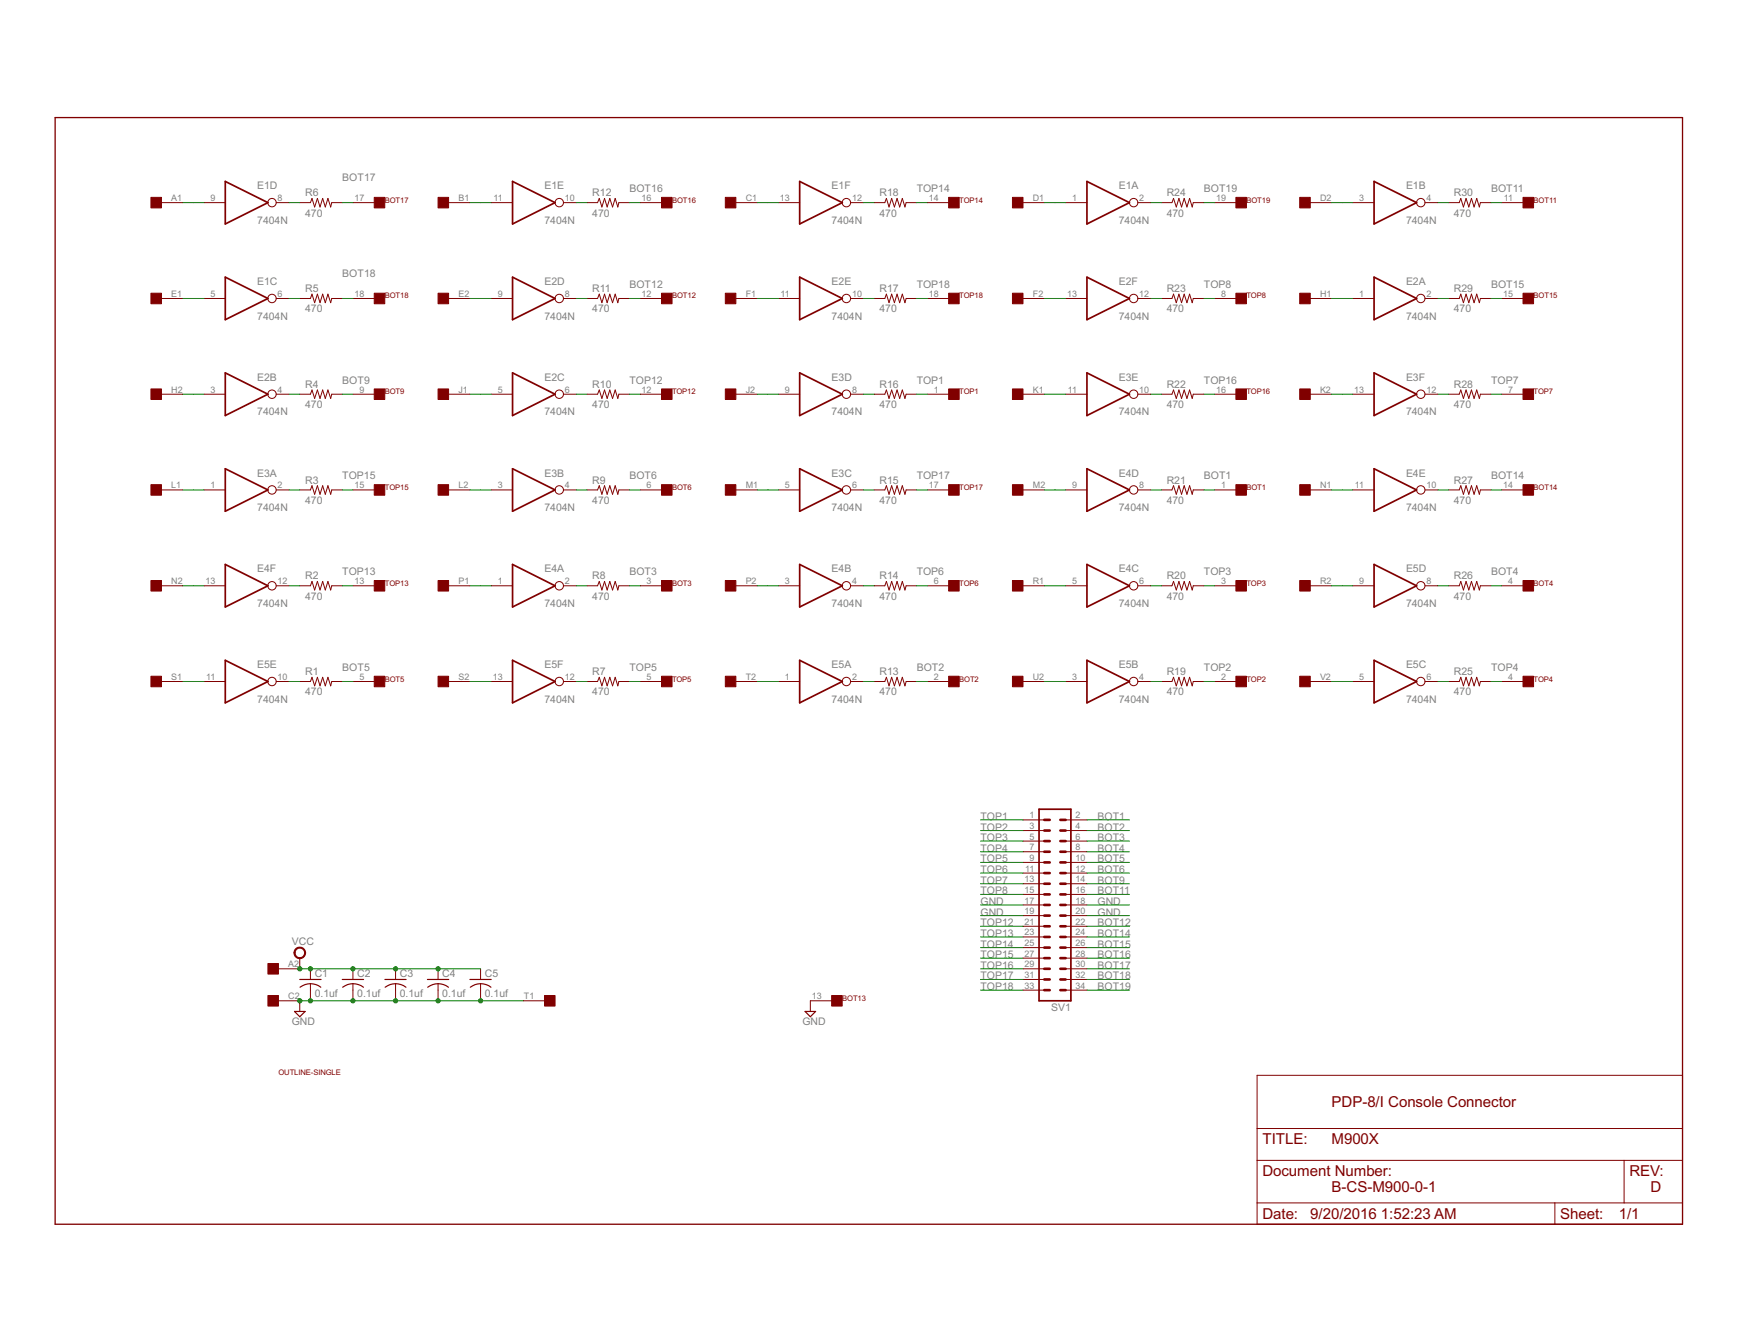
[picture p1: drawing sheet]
<svg xmlns="http://www.w3.org/2000/svg" width="279mm" height="216mm" viewBox="0 0 279 216" stroke-linecap="round" stroke-linejoin="round" font-family="sans-serif">
<path d="M8.9 18.9h261.7v177.9h-261.7z" fill="none" stroke="#800000" stroke-width=".21"/>
<g fill="none" stroke="#800000" stroke-width=".16">
<path d="M26 32.6h3.4M32.8 32.6h3.4M44.4 32.6h2.1M48.2 32.6h1.7l.3-.7 .4 1.4 .5-1.4 .4 1.4 .4-1.4 .4 1.4 .4-1.4 .5 1.4 .2-.7h1.7M56.8 32.6h3.4M72.2 32.6h3.4M79 32.6h3.4M90.6 32.6h2.1M94.4 32.6h1.7l.3-.7 .4 1.4 .4-1.4 .5 1.4 .4-1.4 .4 1.4 .5-1.4 .4 1.4 .1-.7h1.8M103 32.6h3.4M118.4 32.6h3.4M125.2 32.6h3.4"/>
<path d="M136.8 32.6h2.1M140.6 32.6h1.7l.3-.7 .4 1.4 .4-1.4 .5 1.4 .4-1.4 .4 1.4 .4-1.4 .5 1.4 .2-.7h1.6M149.2 32.6h3.4M164.6 32.6h3.4M171.4 32.6h3.4M183 32.6h2.1M186.8 32.6h1.7l.3-.7 .4 1.4 .4-1.4 .5 1.4 .4-1.4 .4 1.4 .4-1.4 .5 1.4 .1-.7h1.8M195.4 32.6h3.4M210.8 32.6h3.4M217.6 32.6h3.4M229.2 32.6h2.1M233 32.6h1.7l.3-.7 .4 1.4 .4-1.4 .5 1.4 .4-1.4 .4 1.4 .4-1.4 .5 1.4 .1-.7h1.7"/>
<path d="M241.6 32.6h3.4M26 48h3.4M32.8 48h3.4M44.4 48h2.1M48.2 48h1.7l.3-.7 .4 1.4 .5-1.4 .4 1.4 .4-1.4 .4 1.4 .4-1.4 .5 1.4 .2-.7h1.7M56.8 48h3.4M72.2 48h3.4M79 48h3.4M90.6 48h2.1M94.4 48h1.7l.3-.7 .4 1.4 .4-1.4 .5 1.4 .4-1.4 .4 1.4 .5-1.4 .4 1.4 .1-.7h1.8M103 48h3.4M118.4 48h3.4"/>
<path d="M125.2 48h3.4M136.8 48h2.1M140.6 48h1.7l.3-.7 .4 1.4 .4-1.4 .5 1.4 .4-1.4 .4 1.4 .4-1.4 .5 1.4 .2-.7h1.6M149.2 48h3.4M164.6 48h3.4M171.4 48h3.4M183 48h2.1M186.8 48h1.7l.3-.7 .4 1.4 .4-1.4 .5 1.4 .4-1.4 .4 1.4 .4-1.4 .5 1.4 .1-.7h1.8M195.4 48h3.4M210.8 48h3.4M217.6 48h3.4M229.2 48h2.1"/>
<path d="M233 48h1.7l.3-.7 .4 1.4 .4-1.4 .5 1.4 .4-1.4 .4 1.4 .4-1.4 .5 1.4 .1-.7h1.7M241.6 48h3.4M26 78.8h3.4M26 63.4h3.4M32.8 78.8h3.4M32.8 63.4h3.4M44.4 78.8h2.1M44.4 63.4h2.1M48.2 78.8h1.7l.3-.7 .4 1.4 .5-1.4 .4 1.4 .4-1.4 .4 1.4 .4-1.4 .5 1.4 .2-.7h1.7M48.2 63.4h1.7l.3-.7 .4 1.4 .5-1.4 .4 1.4 .4-1.4 .4 1.4 .4-1.4 .5 1.4 .2-.7h1.7M56.8 78.8h3.4M56.8 63.4h3.4"/>
<path d="M72.2 78.8h3.4M72.2 63.4h3.4M79 78.8h3.4M79 63.4h3.4M90.6 78.8h2.1M90.6 63.4h2.1M94.4 78.8h1.7l.3-.7 .4 1.4 .4-1.4 .5 1.4 .4-1.4 .4 1.4 .5-1.4 .4 1.4 .1-.7h1.8M94.4 63.4h1.7l.3-.7 .4 1.4 .4-1.4 .5 1.4 .4-1.4 .4 1.4 .5-1.4 .4 1.4 .1-.7h1.8M103 78.8h3.4M103 63.4h3.4M118.4 78.8h3.4M118.4 63.4h3.4"/>
<path d="M125.2 78.8h3.4M125.2 63.4h3.4M136.8 78.8h2.1M136.8 63.4h2.1M140.6 78.8h1.7l.3-.7 .4 1.4 .4-1.4 .5 1.4 .4-1.4 .4 1.4 .4-1.4 .5 1.4 .2-.7h1.6M140.6 63.4h1.7l.3-.7 .4 1.4 .4-1.4 .5 1.4 .4-1.4 .4 1.4 .4-1.4 .5 1.4 .2-.7h1.6M149.2 78.8h3.4M149.2 63.4h3.4M164.6 78.8h3.4M164.6 63.4h3.4M171.4 78.8h3.4M171.4 63.4h3.4"/>
<path d="M183 78.8h2.1M183 63.4h2.1M186.8 78.8h1.7l.3-.7 .4 1.4 .4-1.4 .5 1.4 .4-1.4 .4 1.4 .4-1.4 .5 1.4 .1-.7h1.8M186.8 63.4h1.7l.3-.7 .4 1.4 .4-1.4 .5 1.4 .4-1.4 .4 1.4 .4-1.4 .5 1.4 .1-.7h1.8M195.4 78.8h3.4M195.4 63.4h3.4M210.8 78.8h3.4M210.8 63.4h3.4M217.6 78.8h3.4M217.6 63.4h3.4M229.2 78.8h2.1M229.2 63.4h2.1"/>
<path d="M233 78.8h1.7l.3-.7 .4 1.4 .4-1.4 .5 1.4 .4-1.4 .4 1.4 .4-1.4 .5 1.4 .1-.7h1.7M233 63.4h1.7l.3-.7 .4 1.4 .4-1.4 .5 1.4 .4-1.4 .4 1.4 .4-1.4 .5 1.4 .1-.7h1.7M241.6 78.8h3.4M241.6 63.4h3.4M26 94.2h3.4M32.8 94.2h3.4M44.4 94.2h2.1M48.2 94.2h1.7l.3-.7 .4 1.3 .5-1.3 .4 1.3 .4-1.3 .4 1.3 .4-1.3 .5 1.3 .2-.6h1.7M56.8 94.2h3.4M72.2 94.2h3.4M79 94.2h3.4M90.6 94.2h2.1"/>
<path d="M94.4 94.2h1.7l.3-.7 .4 1.3 .4-1.3 .5 1.3 .4-1.3 .4 1.3 .5-1.3 .4 1.3 .1-.6h1.8M103 94.2h3.4M118.4 94.2h3.4M125.2 94.2h3.4M136.8 94.2h2.1M140.6 94.2h1.7l.3-.7 .4 1.3 .4-1.3 .5 1.3 .4-1.3 .4 1.3 .4-1.3 .5 1.3 .2-.6h1.6M149.2 94.2h3.4M164.6 94.2h3.4M171.4 94.2h3.4M183 94.2h2.1M186.8 94.2h1.7l.3-.7 .4 1.3 .4-1.3 .5 1.3 .4-1.3 .4 1.3 .4-1.3 .5 1.3 .1-.6h1.8M195.4 94.2h3.4"/>
<path d="M210.8 94.2h3.4M217.6 94.2h3.4M229.2 94.2h2.1M233 94.2h1.7l.3-.7 .4 1.3 .4-1.3 .5 1.3 .4-1.3 .4 1.3 .4-1.3 .5 1.3 .1-.6h1.7M241.6 94.2h3.4M26 109.6h3.4M32.8 109.6h3.4M44.4 109.6h2.1M48.2 109.6h1.7l.3-.7 .4 1.4 .5-1.4 .4 1.4 .4-1.4 .4 1.4 .4-1.4 .5 1.4 .2-.7h1.7M56.8 109.6h3.4M72.2 109.6h3.4M79 109.6h3.4"/>
<path d="M90.6 109.6h2.1M94.4 109.6h1.7l.3-.7 .4 1.4 .4-1.4 .5 1.4 .4-1.4 .4 1.4 .5-1.4 .4 1.4 .1-.7h1.8M103 109.6h3.4M118.4 109.6h3.4M125.2 109.6h3.4M136.8 109.6h2.1M140.6 109.6h1.7l.3-.7 .4 1.4 .4-1.4 .5 1.4 .4-1.4 .4 1.4 .4-1.4 .5 1.4 .2-.7h1.6M149.2 109.6h3.4M164.6 109.6h3.4M171.4 109.6h3.4M183 109.6h2.1M186.8 109.6h1.7l.3-.7 .4 1.4 .4-1.4 .5 1.4 .4-1.4 .4 1.4 .4-1.4 .5 1.4 .1-.7h1.8"/>
<path d="M195.4 109.6h3.4M210.8 109.6h3.4M217.6 109.6h3.4M229.2 109.6h2.1M233 109.6h1.7l.3-.7 .4 1.4 .4-1.4 .5 1.4 .4-1.4 .4 1.4 .4-1.4 .5 1.4 .1-.7h1.7M241.6 109.6h3.4M164.6 131.8h3.4M164.6 133.5h3.4M164.6 135.2h3.4M164.6 136.9h3.4M164.6 138.6h3.4M171.4 131.8h3.4"/>
<path d="M171.4 133.5h3.4M171.4 135.2h3.4M171.4 136.9h3.4M171.4 138.6h3.4M48.2 154v1.7h-3.4M49.9 155.7v1.8M49.9 158.1v2.8M56.8 155.7v1.8M56.8 158.1v2.8M63.6 155.7v1.8M63.6 158.1v2.8M70.5 155.7v1.8"/>
<path d="M70.5 158.1v2.8M77.3 155.7v1.8M77.3 158.1v2.8M164.6 155.7h3.4M164.6 140.4h3.4M164.6 142.1h3.4M164.6 143.8h3.4M164.6 145.5h3.4M164.6 147.2h3.4M164.6 148.9h3.4M164.6 150.6h3.4M164.6 152.3h3.4"/>
<path d="M164.6 154h3.4M164.6 157.5h3.4M164.6 159.2h3.4M171.4 155.7h3.4M171.4 140.4h3.4M171.4 142.1h3.4M171.4 143.8h3.4M171.4 145.5h3.4M171.4 147.2h3.4M171.4 148.9h3.4M171.4 150.6h3.4M171.4 152.3h3.4"/>
<path d="M171.4 154h3.4M171.4 157.5h3.4M171.4 159.2h3.4M44.8 160.9h3.4v1.7M84.2 160.9h3.4M133.8 160.9h-3.5v1.7M202.2 172.9h68.4v23.9h-68.4zM202.2 186.5h68.4M202.2 193.4h68.4M202.2 181.4h68.4M250.1 193.4v3.4M261.2 186.5v6.9"/>
<circle cx="43.8" cy="32.6" r=".68"/>
<circle cx="90" cy="32.6" r=".68"/>
<circle cx="136.1" cy="32.6" r=".68"/>
<circle cx="182.4" cy="32.6" r=".68"/>
<circle cx="228.5" cy="32.6" r=".68"/>
<circle cx="43.8" cy="48" r=".68"/>
<circle cx="90" cy="48" r=".68"/>
<circle cx="136.1" cy="48" r=".68"/>
<circle cx="182.4" cy="48" r=".68"/>
<circle cx="228.5" cy="48" r=".68"/>
<circle cx="43.8" cy="78.8" r=".68"/>
<circle cx="43.8" cy="63.4" r=".68"/>
<circle cx="90" cy="78.8" r=".68"/>
<circle cx="90" cy="63.4" r=".68"/>
<circle cx="136.1" cy="78.8" r=".68"/>
<circle cx="136.1" cy="63.4" r=".68"/>
<circle cx="182.4" cy="63.4" r=".68"/>
<circle cx="182.4" cy="78.8" r=".68"/>
<circle cx="228.5" cy="63.4" r=".68"/>
<circle cx="228.5" cy="78.8" r=".68"/>
<circle cx="43.8" cy="94.2" r=".68"/>
<circle cx="90" cy="94.2" r=".68"/>
<circle cx="136.1" cy="94.2" r=".68"/>
<circle cx="182.4" cy="94.2" r=".68"/>
<circle cx="228.5" cy="94.2" r=".68"/>
<circle cx="43.8" cy="109.6" r=".68"/>
<circle cx="90" cy="109.6" r=".68"/>
<circle cx="136.1" cy="109.6" r=".68"/>
<circle cx="182.4" cy="109.6" r=".68"/>
<circle cx="228.5" cy="109.6" r=".68"/>
</g>
<g fill="#800000" stroke="#800000" stroke-width=".16">
<path d="M70.5 77.9h1.7v1.7h-1.7z"/>
<path d="M162.9 77.9h1.6v1.7h-1.6z"/>
<path d="M24.3 93.3h1.7v1.7h-1.7z"/>
<path d="M116.7 93.3h1.7v1.7h-1.7z"/>
<path d="M209.1 93.3h1.7v1.7h-1.7z"/>
<path d="M70.5 108.7h1.7v1.7h-1.7z"/>
<path d="M116.7 108.7h1.7v1.7h-1.7z"/>
<path d="M209.1 62.5h1.7v1.7h-1.7z"/>
<path d="M116.7 62.5h1.7v1.7h-1.7z"/>
<path d="M24.3 62.5h1.7v1.7h-1.7z"/>
<path d="M162.9 47.1h1.6v1.7h-1.6z"/>
<path d="M70.5 47.1h1.7v1.7h-1.7z"/>
<path d="M209.1 31.7h1.7v1.7h-1.7z"/>
<path d="M43.1 160h1.7v1.7h-1.7z"/>
<path d="M162.9 108.7h1.6v1.7h-1.6z"/>
<path d="M209.1 108.7h1.7v1.7h-1.7z"/>
<path d="M43.1 154.9h1.7v1.7h-1.7z"/>
<path d="M162.9 62.5h1.6v1.7h-1.6z"/>
<path d="M24.3 77.9h1.7v1.7h-1.7z"/>
<path d="M116.7 77.9h1.7v1.7h-1.7z"/>
<path d="M209.1 77.9h1.7v1.7h-1.7z"/>
<path d="M70.5 93.3h1.7v1.7h-1.7z"/>
<path d="M162.9 93.3h1.6v1.7h-1.6z"/>
<path d="M24.3 108.7h1.7v1.7h-1.7z"/>
<path d="M87.6 160h1.7v1.7h-1.7z"/>
<path d="M70.5 62.5h1.7v1.7h-1.7z"/>
<path d="M209.1 47.1h1.7v1.7h-1.7z"/>
<path d="M116.7 47.1h1.7v1.7h-1.7z"/>
<path d="M24.3 47.1h1.7v1.7h-1.7z"/>
<path d="M162.9 31.7h1.6v1.7h-1.6z"/>
<path d="M116.7 31.7h1.7v1.7h-1.7z"/>
<path d="M70.5 31.7h1.7v1.7h-1.7z"/>
<path d="M24.3 31.7h1.7v1.7h-1.7z"/>
<path d="M198.8 77.9h1.7v1.7h-1.7z"/>
<path d="M152.6 108.7h1.7v1.7h-1.7z"/>
<path d="M106.4 93.3h1.7v1.7h-1.7z"/>
<path d="M245 93.3h1.7v1.7h-1.7z"/>
<path d="M60.2 108.7h1.7v1.7h-1.7z"/>
<path d="M106.4 77.9h1.7v1.7h-1.7z"/>
<path d="M60.2 62.5h1.7v1.7h-1.7z"/>
<path d="M245 31.7h1.7v1.7h-1.7z"/>
<path d="M106.4 47.1h1.7v1.7h-1.7z"/>
<path d="M133.8 160h1.7v1.7h-1.7z"/>
<path d="M245 77.9h1.7v1.7h-1.7z"/>
<path d="M245 47.1h1.7v1.7h-1.7z"/>
<path d="M106.4 31.7h1.7v1.7h-1.7z"/>
<path d="M60.2 31.7h1.7v1.7h-1.7z"/>
<path d="M60.2 47.1h1.7v1.7h-1.7z"/>
<path d="M198.8 31.7h1.7v1.7h-1.7z"/>
<path d="M152.6 62.5h1.7v1.7h-1.7z"/>
<path d="M198.8 108.7h1.7v1.7h-1.7z"/>
<path d="M198.8 93.3h1.7v1.7h-1.7z"/>
<path d="M245 108.7h1.7v1.7h-1.7z"/>
<path d="M106.4 108.7h1.7v1.7h-1.7z"/>
<path d="M152.6 93.3h1.7v1.7h-1.7z"/>
<path d="M245 62.5h1.7v1.7h-1.7z"/>
<path d="M198.8 47.1h1.7v1.7h-1.7z"/>
<path d="M106.4 62.5h1.7v1.7h-1.7z"/>
<path d="M60.2 93.3h1.7v1.7h-1.7z"/>
<path d="M152.6 31.7h1.7v1.7h-1.7z"/>
<path d="M60.2 77.9h1.7v1.7h-1.7z"/>
<path d="M198.8 62.5h1.7v1.7h-1.7z"/>
<path d="M152.6 77.9h1.7v1.7h-1.7z"/>
<path d="M152.6 47.1h1.7v1.7h-1.7z"/>
</g>
<path d="M47.5 152.6a.94 .94 0 0 1 1.5 0 .94 .94 0 0 1-.5 1.5 .94 .94 0 0 1-1.2-.9h.2a.77 .77 0 0 1 1-.7 .77 .77 0 0 1 .2 1.2 .77 .77 0 0 1-1.2-.3v-.2h-.2z" fill-rule="evenodd" fill="#800000" stroke="#800000" stroke-width=".16"/>
<path d="M48.2 157.5h3.4M48.3 158.7a2.73 2.73 0 0 1 3.3 0M55.1 157.5h3.4M55.1 158.7a2.73 2.73 0 0 1 3.4 0M61.9 157.5h3.4M62 158.7a2.73 2.73 0 0 1 3.3 0M68.7 157.5h3.5M68.8 158.7a2.73 2.73 0 0 1 3.3 0M75.6 157.5h3.4M75.6 158.7a2.7 2.7 0 0 1 3.4 0M47.4 162.6h1.7l-.9 .8zM129.5 162.6h1.7l-.9 .8z" fill="none" stroke="#800000" stroke-width=".19"/>
<g fill="none" stroke="#800000" stroke-width=".28">
<path d="M36.2 29.2l6.9 3.4-6.9 3.4zM82.4 29.2l6.9 3.4-6.9 3.4zM128.6 29.2l6.9 3.4-6.9 3.4zM174.8 29.2l6.9 3.4-6.9 3.4zM221 29.2l6.9 3.4-6.9 3.4zM36.2 44.6l6.9 3.4-6.9 3.4zM36.2 59.9l6.9 3.5-6.9 3.4zM82.4 44.6l6.9 3.4-6.9 3.4zM82.4 59.9l6.9 3.5-6.9 3.4zM128.6 44.6l6.9 3.4-6.9 3.4zM128.6 59.9l6.9 3.5-6.9 3.4zM174.8 44.6l6.9 3.4-6.9 3.4z"/>
<path d="M174.8 59.9l6.9 3.5-6.9 3.4zM221 44.6l6.9 3.4-6.9 3.4zM221 59.9l6.9 3.5-6.9 3.4zM36.2 75.4l6.9 3.4-6.9 3.4zM82.4 75.4l6.9 3.4-6.9 3.4zM128.6 75.4l6.9 3.4-6.9 3.4zM174.8 75.4l6.9 3.4-6.9 3.4zM221 75.4l6.9 3.4-6.9 3.4zM36.2 90.7l6.9 3.5-6.9 3.4zM82.4 90.7l6.9 3.5-6.9 3.4zM128.6 90.7l6.9 3.5-6.9 3.4zM174.8 90.7l6.9 3.5-6.9 3.4z"/>
<path d="M221 90.7l6.9 3.5-6.9 3.4zM36.2 106.2l6.9 3.4-6.9 3.4zM82.4 106.2l6.9 3.4-6.9 3.4zM128.6 106.2l6.9 3.4-6.9 3.4zM174.8 106.2l6.9 3.4-6.9 3.4zM221 106.2l6.9 3.4-6.9 3.4zM167.1 130.1h5.2v30.8h-5.2z"/>
</g>
<g fill="none" stroke="#800000" stroke-width=".42">
<path d="M168 138.6h.8M168 136.9h.8M168 135.2h.8M168 133.5h.8M168 131.8h.8M170.6 138.6h.8M170.6 136.9h.8M170.6 135.2h.8M170.6 133.5h.8M170.6 131.8h.8M168 140.4h.8M168 142.1h.8"/>
<path d="M168 143.8h.8M168 145.5h.8M168 147.2h.8M168 148.9h.8M168 150.6h.8M168 152.3h.8M168 154h.8M168 155.7h.8M168 157.5h.8M168 159.2h.8M170.6 140.4h.8M170.6 142.1h.8"/>
<path d="M170.6 143.8h.8M170.6 145.5h.8M170.6 147.2h.8M170.6 148.9h.8M170.6 150.6h.8M170.6 152.3h.8M170.6 154h.8M170.6 155.7h.8M170.6 157.5h.8M170.6 159.2h.8"/>
</g>
<g fill="none" stroke="#008000" stroke-width=".16">
<path d="M29.4 32.6h3.4M46.5 32.6h1.7M55.1 32.6h1.7M75.6 32.6h3.4M92.7 32.6h1.7M101.3 32.6h1.7M121.8 32.6h3.4M138.9 32.6h1.7M147.4 32.6h1.8M168 32.6h3.4M185.1 32.6h1.7M193.7 32.6h1.7"/>
<path d="M214.2 32.6h3.4M231.3 32.6h1.7M239.8 32.6h1.8M29.4 48h3.4M46.5 48h1.7M55.1 48h1.7M75.6 48h3.4M92.7 48h1.7M101.3 48h1.7M121.8 48h3.4M138.9 48h1.7M147.4 48h1.8"/>
<path d="M168 48h3.4M185.1 48h1.7M193.7 48h1.7M214.2 48h3.4M231.3 48h1.7M239.8 48h1.8M29.4 63.4h3.4M29.4 78.8h3.4M46.5 63.4h1.7M46.5 78.8h1.7M55.1 63.4h1.7M55.1 78.8h1.7"/>
<path d="M75.6 63.4h3.4M75.6 78.8h3.4M92.7 63.4h1.7M92.7 78.8h1.7M101.3 63.4h1.7M101.3 78.8h1.7M121.8 63.4h3.4M121.8 78.8h3.4M138.9 63.4h1.7M138.9 78.8h1.7M147.4 63.4h1.8M147.4 78.8h1.8"/>
<path d="M168 63.4h3.4M168 78.8h3.4M185.1 63.4h1.7M185.1 78.8h1.7M193.7 63.4h1.7M193.7 78.8h1.7M214.2 63.4h3.4M214.2 78.8h3.4M231.3 63.4h1.7M231.3 78.8h1.7M239.8 63.4h1.8M239.8 78.8h1.8"/>
<path d="M29.4 94.2h3.4M46.5 94.2h1.7M55.1 94.2h1.7M75.6 94.2h3.4M92.7 94.2h1.7M101.3 94.2h1.7M121.8 94.2h3.4M138.9 94.2h1.7M147.4 94.2h1.8M168 94.2h3.4M185.1 94.2h1.7M193.7 94.2h1.7"/>
<path d="M214.2 94.2h3.4M231.3 94.2h1.7M239.8 94.2h1.8M29.4 109.6h3.4M46.5 109.6h1.7M55.1 109.6h1.7M75.6 109.6h3.4M92.7 109.6h1.7M101.3 109.6h1.7M121.8 109.6h3.4M138.9 109.6h1.7M147.4 109.6h1.8"/>
<path d="M168 109.6h3.4M185.1 109.6h1.7M193.7 109.6h1.7M214.2 109.6h3.4M231.3 109.6h1.7M239.8 109.6h1.8M157.7 138.6h6.9M157.7 136.9h6.9M157.7 131.8h6.9M157.7 135.2h6.9M157.7 133.5h6.9M174.8 138.6h6.9"/>
<path d="M174.8 136.9h6.9M174.8 131.8h6.9M174.8 135.2h6.9M174.8 133.5h6.9M48.2 155.7h29.1M157.7 145.5h6.9M157.7 147.2h6.9M157.7 155.7h6.9M157.7 159.2h6.9M157.7 157.5h6.9M157.7 154h6.9M157.7 152.3h6.9"/>
<path d="M157.7 150.6h6.9M157.7 143.8h6.9M157.7 142.1h6.9M157.7 140.4h6.9M157.7 148.9h6.9M174.8 145.5h6.9M174.8 147.2h6.9M174.8 155.7h6.9M174.8 159.2h6.9M174.8 157.5h6.9M174.8 154h6.9M174.8 152.3h6.9"/>
<path d="M174.8 150.6h6.9M174.8 143.8h6.9M174.8 142.1h6.9M174.8 140.4h6.9M174.8 148.9h6.9M48.2 160.9h36"/>
</g>
<g fill="#008000" stroke="#008000" stroke-width=".16">
<circle cx="48.2" cy="160.9" r=".34"/>
<circle cx="49.9" cy="160.9" r=".34"/>
<circle cx="56.8" cy="160.9" r=".34"/>
<circle cx="63.6" cy="160.9" r=".34"/>
<circle cx="70.5" cy="160.9" r=".34"/>
<circle cx="77.3" cy="160.9" r=".34"/>
<circle cx="48.2" cy="155.7" r=".34"/>
<circle cx="49.9" cy="155.7" r=".34"/>
<circle cx="56.8" cy="155.7" r=".34"/>
<circle cx="63.6" cy="155.7" r=".34"/>
<circle cx="70.5" cy="155.7" r=".34"/>
</g>
<g font-size="2.7" fill="#800000">
<text x="214.2" y="178">PDP-8/I Console Connector</text>
<text x="203.1" y="184">TITLE:</text>
<text x="214.2" y="184">M900X</text>
<text x="203.1" y="189.1">Document Number:</text>
<text x="214.2" y="191.7">B-CS-M900-0-1</text>
<text x="262.1" y="189.1">REV:</text>
<text x="265.5" y="191.7">D</text>
<text x="203.1" y="196">Date:</text>
<text x="210.8" y="196">9/20/2016</text>
<text x="222.1" y="196">1:52:23 AM</text>
<text x="251" y="196">Sheet:</text>
<text x="260.4" y="196">1/1</text>
</g>
<g font-size="1.9" fill="#808080">
<text x="55.1" y="29.2">BOT17</text>
<text x="41.4" y="30.4">E1D</text>
<text x="49.1" y="34.8">470</text>
<text x="49.1" y="31.6">R6</text>
<text x="87.6" y="30.4">E1E</text>
<text x="95.3" y="34.8">470</text>
<text x="95.3" y="31.6">R12</text>
<text x="101.3" y="30.9">BOT16</text>
<text x="133.8" y="30.4">E1F</text>
<text x="141.5" y="34.8">470</text>
<text x="141.5" y="31.6">R18</text>
<text x="147.5" y="30.9">TOP14</text>
<text x="180" y="30.4">E1A</text>
<text x="187.7" y="34.8">470</text>
<text x="187.7" y="31.6">R24</text>
<text x="193.7" y="30.9">BOT19</text>
<text x="226.2" y="30.4">E1B</text>
<text x="233.9" y="34.8">470</text>
<text x="233.9" y="31.6">R30</text>
<text x="239.8" y="30.9">BOT11</text>
<text x="41.4" y="36">7404N</text>
<text x="87.6" y="36">7404N</text>
<text x="133.8" y="36">7404N</text>
<text x="180" y="36">7404N</text>
<text x="226.2" y="36">7404N</text>
<text x="41.4" y="45.8">E1C</text>
<text x="49.1" y="47">R5</text>
<text x="55.1" y="44.6">BOT18</text>
<text x="87.6" y="45.8">E2D</text>
<text x="95.3" y="47">R11</text>
<text x="101.3" y="46.3">BOT12</text>
<text x="133.8" y="45.8">E2E</text>
<text x="141.5" y="47">R17</text>
<text x="147.5" y="46.3">TOP18</text>
<text x="180" y="45.8">E2F</text>
<text x="187.7" y="47">R23</text>
<text x="193.7" y="46.3">TOP8</text>
<text x="226.2" y="45.8">E2A</text>
<text x="233.9" y="47">R29</text>
<text x="239.8" y="46.3">BOT15</text>
<text x="41.4" y="51.4">7404N</text>
<text x="49.1" y="50.2">470</text>
<text x="87.6" y="51.4">7404N</text>
<text x="95.3" y="50.2">470</text>
<text x="133.8" y="51.4">7404N</text>
<text x="141.5" y="50.2">470</text>
<text x="180" y="51.4">7404N</text>
<text x="187.7" y="50.2">470</text>
<text x="226.2" y="51.4">7404N</text>
<text x="233.9" y="50.2">470</text>
<text x="41.4" y="61.2">E2B</text>
<text x="49.1" y="65.6">470</text>
<text x="49.1" y="62.4">R4</text>
<text x="55.1" y="61.7">BOT9</text>
<text x="87.6" y="61.2">E2C</text>
<text x="95.3" y="65.6">470</text>
<text x="95.3" y="62.4">R10</text>
<text x="101.3" y="61.7">TOP12</text>
<text x="133.8" y="61.2">E3D</text>
<text x="141.5" y="65.6">470</text>
<text x="141.5" y="62.4">R16</text>
<text x="147.5" y="61.7">TOP1</text>
<text x="180" y="61.2">E3E</text>
<text x="187.7" y="65.6">470</text>
<text x="187.7" y="62.4">R22</text>
<text x="193.7" y="61.7">TOP16</text>
<text x="226.2" y="61.2">E3F</text>
<text x="233.9" y="65.6">470</text>
<text x="233.9" y="62.4">R28</text>
<text x="239.8" y="61.7">TOP7</text>
<text x="41.4" y="66.8">7404N</text>
<text x="87.6" y="66.8">7404N</text>
<text x="133.8" y="66.8">7404N</text>
<text x="180" y="66.8">7404N</text>
<text x="226.2" y="66.8">7404N</text>
<text x="41.4" y="76.6">E3A</text>
<text x="49.1" y="77.8">R3</text>
<text x="55.1" y="77.1">TOP15</text>
<text x="87.6" y="76.6">E3B</text>
<text x="95.3" y="77.8">R9</text>
<text x="101.3" y="77.1">BOT6</text>
<text x="133.8" y="76.6">E3C</text>
<text x="141.5" y="77.8">R15</text>
<text x="147.5" y="77.1">TOP17</text>
<text x="180" y="76.6">E4D</text>
<text x="187.7" y="77.8">R21</text>
<text x="193.7" y="77.1">BOT1</text>
<text x="226.2" y="76.6">E4E</text>
<text x="233.9" y="77.8">R27</text>
<text x="239.8" y="77.1">BOT14</text>
<text x="41.4" y="82.2">7404N</text>
<text x="49.1" y="81">470</text>
<text x="87.6" y="82.2">7404N</text>
<text x="95.3" y="81">470</text>
<text x="133.8" y="82.2">7404N</text>
<text x="141.5" y="81">470</text>
<text x="180" y="82.2">7404N</text>
<text x="187.7" y="81">470</text>
<text x="226.2" y="82.2">7404N</text>
<text x="233.9" y="81">470</text>
<text x="41.4" y="92">E4F</text>
<text x="49.1" y="93.2">R2</text>
<text x="55.1" y="92.5">TOP13</text>
<text x="87.6" y="92">E4A</text>
<text x="95.3" y="93.2">R8</text>
<text x="101.3" y="92.5">BOT3</text>
<text x="133.8" y="92">E4B</text>
<text x="141.5" y="93.2">R14</text>
<text x="147.5" y="92.5">TOP6</text>
<text x="180" y="92">E4C</text>
<text x="187.7" y="93.2">R20</text>
<text x="193.7" y="92.5">TOP3</text>
<text x="226.2" y="92">E5D</text>
<text x="233.9" y="93.2">R26</text>
<text x="239.8" y="92.5">BOT4</text>
<text x="41.4" y="97.6">7404N</text>
<text x="49.1" y="96.4">470</text>
<text x="87.6" y="97.6">7404N</text>
<text x="95.3" y="96.4">470</text>
<text x="133.8" y="97.6">7404N</text>
<text x="141.5" y="96.4">470</text>
<text x="180" y="97.6">7404N</text>
<text x="187.7" y="96.4">470</text>
<text x="226.2" y="97.6">7404N</text>
<text x="233.9" y="96.4">470</text>
<text x="41.4" y="107.4">E5E</text>
<text x="55.1" y="107.9">BOT5</text>
<text x="87.6" y="107.4">E5F</text>
<text x="101.3" y="107.9">TOP5</text>
<text x="133.8" y="107.4">E5A</text>
<text x="147.5" y="107.9">BOT2</text>
<text x="180" y="107.4">E5B</text>
<text x="193.7" y="107.9">TOP2</text>
<text x="226.2" y="107.4">E5C</text>
<text x="239.8" y="107.9">TOP4</text>
<text x="41.4" y="113">7404N</text>
<text x="49.1" y="111.8">470</text>
<text x="49.1" y="108.6">R1</text>
<text x="87.6" y="113">7404N</text>
<text x="95.3" y="111.8">470</text>
<text x="95.3" y="108.6">R7</text>
<text x="133.8" y="113">7404N</text>
<text x="141.5" y="111.8">470</text>
<text x="141.5" y="108.6">R13</text>
<text x="180" y="113">7404N</text>
<text x="187.7" y="111.8">470</text>
<text x="187.7" y="108.6">R19</text>
<text x="226.2" y="113">7404N</text>
<text x="233.9" y="111.8">470</text>
<text x="233.9" y="108.6">R25</text>
<text x="157.7" y="131.8">TOP1</text>
<text x="176.5" y="131.8">BOT1</text>
<text x="157.7" y="136.9">TOP4</text>
<text x="157.7" y="133.5">TOP2</text>
<text x="157.7" y="135.2">TOP3</text>
<text x="176.5" y="135.2">BOT3</text>
<text x="176.5" y="133.5">BOT2</text>
<text x="176.5" y="136.9">BOT4</text>
<text x="157.7" y="143.8">TOP8</text>
<text x="157.7" y="142.1">TOP7</text>
<text x="157.7" y="140.4">TOP6</text>
<text x="157.7" y="138.6">TOP5</text>
<text x="176.5" y="138.6">BOT5</text>
<text x="176.5" y="143.8">BOT11</text>
<text x="176.5" y="142.1">BOT9</text>
<text x="176.5" y="140.4">BOT6</text>
<text x="157.7" y="145.5">GND</text>
<text x="157.7" y="147.2">GND</text>
<text x="157.7" y="148.9">TOP12</text>
<text x="176.5" y="147.2">GND</text>
<text x="176.5" y="145.5">GND</text>
<text x="176.5" y="148.9">BOT12</text>
<text x="46.9" y="151.9">VCC</text>
<text x="157.7" y="155.8">TOP16</text>
<text x="157.7" y="154">TOP15</text>
<text x="157.7" y="152.3">TOP14</text>
<text x="157.7" y="150.6">TOP13</text>
<text x="176.5" y="152.3">BOT15</text>
<text x="176.5" y="155.8">BOT17</text>
<text x="176.5" y="154">BOT16</text>
<text x="176.5" y="150.6">BOT14</text>
<text x="50.6" y="160.3">0.1uf</text>
<text x="50.6" y="157">C1</text>
<text x="57.5" y="160.3">0.1uf</text>
<text x="57.5" y="157">C2</text>
<text x="64.3" y="160.3">0.1uf</text>
<text x="64.3" y="157">C3</text>
<text x="71.1" y="160.3">0.1uf</text>
<text x="71.1" y="157">C4</text>
<text x="78" y="160.3">0.1uf</text>
<text x="78" y="157">C5</text>
<text x="157.7" y="159.2">TOP18</text>
<text x="157.7" y="157.5">TOP17</text>
<text x="176.5" y="159.2">BOT19</text>
<text x="176.5" y="157.5">BOT18</text>
<text x="46.9" y="164.7">GND</text>
<text x="129.1" y="164.7">GND</text>
<text x="169.1" y="162.6">SV1</text>
</g>
<g font-size="1.6" fill="#808080">
<text x="27.6" y="32.3">A1</text>
<text x="33.9" y="32.3">9</text>
<text x="44.7" y="32.3">8</text>
<text x="57" y="32.3">17</text>
<text x="73.7" y="32.3">B1</text>
<text x="79.4" y="32.3">11</text>
<text x="90.9" y="32.3">10</text>
<text x="103.2" y="32.3">16</text>
<text x="119.9" y="32.3">C1</text>
<text x="125.5" y="32.3">13</text>
<text x="137.1" y="32.3">12</text>
<text x="149.4" y="32.3">14</text>
<text x="166.1" y="32.3">D1</text>
<text x="172.5" y="32.3">1</text>
<text x="183.2" y="32.3">2</text>
<text x="195.6" y="32.3">19</text>
<text x="212.3" y="32.3">D2</text>
<text x="218.6" y="32.3">3</text>
<text x="229.4" y="32.3">4</text>
<text x="241.9" y="32.3">11</text>
<text x="27.6" y="47.7">E1</text>
<text x="33.9" y="47.7">5</text>
<text x="44.7" y="47.7">6</text>
<text x="57" y="47.7">18</text>
<text x="73.7" y="47.7">E2</text>
<text x="80.1" y="47.7">9</text>
<text x="90.9" y="47.7">8</text>
<text x="103.2" y="47.7">12</text>
<text x="119.9" y="47.7">F1</text>
<text x="125.6" y="47.7">11</text>
<text x="137.1" y="47.7">10</text>
<text x="149.4" y="47.7">18</text>
<text x="166.1" y="47.7">F2</text>
<text x="171.6" y="47.7">13</text>
<text x="183.2" y="47.7">12</text>
<text x="196.4" y="47.7">8</text>
<text x="212.3" y="47.7">H1</text>
<text x="218.6" y="47.7">1</text>
<text x="229.4" y="47.7">2</text>
<text x="241.8" y="47.7">15</text>
<text x="27.6" y="63.1">H2</text>
<text x="33.9" y="63.1">3</text>
<text x="44.7" y="63.1">4</text>
<text x="57.8" y="63.1">9</text>
<text x="73.7" y="63.1">J1</text>
<text x="80.1" y="63.1">5</text>
<text x="90.9" y="63.1">6</text>
<text x="103.2" y="63.1">12</text>
<text x="119.9" y="63.1">J2</text>
<text x="126.3" y="63.1">9</text>
<text x="137.1" y="63.1">8</text>
<text x="150.2" y="63.1">1</text>
<text x="166.1" y="63.1">K1</text>
<text x="171.8" y="63.1">11</text>
<text x="183.2" y="63.1">10</text>
<text x="195.6" y="63.1">16</text>
<text x="212.3" y="63.1">K2</text>
<text x="217.8" y="63.1">13</text>
<text x="229.4" y="63.1">12</text>
<text x="242.6" y="63.1">7</text>
<text x="27.6" y="78.5">L1</text>
<text x="33.9" y="78.5">1</text>
<text x="44.7" y="78.5">2</text>
<text x="57" y="78.5">15</text>
<text x="73.7" y="78.5">L2</text>
<text x="80.1" y="78.5">3</text>
<text x="90.9" y="78.5">4</text>
<text x="104" y="78.5">6</text>
<text x="119.9" y="78.5">M1</text>
<text x="126.3" y="78.5">5</text>
<text x="137.1" y="78.5">6</text>
<text x="149.4" y="78.5">17</text>
<text x="166.1" y="78.5">M2</text>
<text x="172.5" y="78.5">9</text>
<text x="183.2" y="78.5">8</text>
<text x="196.4" y="78.5">1</text>
<text x="212.3" y="78.5">N1</text>
<text x="217.9" y="78.5">11</text>
<text x="229.4" y="78.5">10</text>
<text x="241.8" y="78.5">14</text>
<text x="27.6" y="93.9">N2</text>
<text x="33.1" y="93.9">13</text>
<text x="44.7" y="93.9">12</text>
<text x="57" y="93.9">13</text>
<text x="73.7" y="93.9">P1</text>
<text x="80.1" y="93.9">1</text>
<text x="90.9" y="93.9">2</text>
<text x="104" y="93.9">3</text>
<text x="119.9" y="93.9">P2</text>
<text x="126.3" y="93.9">3</text>
<text x="137.1" y="93.9">4</text>
<text x="150.2" y="93.9">6</text>
<text x="166.1" y="93.9">R1</text>
<text x="172.5" y="93.9">5</text>
<text x="183.2" y="93.9">6</text>
<text x="196.4" y="93.9">3</text>
<text x="212.3" y="93.9">R2</text>
<text x="218.6" y="93.9">9</text>
<text x="229.4" y="93.9">8</text>
<text x="242.6" y="93.9">4</text>
<text x="27.6" y="109.3">S1</text>
<text x="33.2" y="109.3">11</text>
<text x="44.7" y="109.3">10</text>
<text x="57.8" y="109.3">5</text>
<text x="73.7" y="109.3">S2</text>
<text x="79.3" y="109.3">13</text>
<text x="90.9" y="109.3">12</text>
<text x="104" y="109.3">5</text>
<text x="119.9" y="109.3">T2</text>
<text x="126.3" y="109.3">1</text>
<text x="137.1" y="109.3">2</text>
<text x="150.2" y="109.3">2</text>
<text x="166.1" y="109.3">U2</text>
<text x="172.5" y="109.3">3</text>
<text x="183.2" y="109.3">4</text>
<text x="196.4" y="109.3">2</text>
<text x="212.3" y="109.3">V2</text>
<text x="218.6" y="109.3">5</text>
<text x="229.4" y="109.3">6</text>
<text x="242.6" y="109.3">4</text>
<text x="165.6" y="131.6">1</text>
<text x="173" y="131.6">2</text>
<text x="165.6" y="133.3">3</text>
<text x="165.6" y="135">5</text>
<text x="165.6" y="136.7">7</text>
<text x="173" y="133.3">4</text>
<text x="173" y="135">6</text>
<text x="173" y="136.7">8</text>
<text x="164.8" y="141.8">13</text>
<text x="164.8" y="143.5">15</text>
<text x="164.9" y="140.1">11</text>
<text x="165.6" y="138.4">9</text>
<text x="173" y="138.4">10</text>
<text x="173" y="140.1">12</text>
<text x="173" y="141.8">14</text>
<text x="173" y="143.5">16</text>
<text x="164.8" y="145.2">17</text>
<text x="164.8" y="147">19</text>
<text x="164.8" y="148.7">21</text>
<text x="173" y="145.2">18</text>
<text x="173" y="147">20</text>
<text x="173" y="148.7">22</text>
<text x="46.4" y="155.5">A2</text>
<text x="164.8" y="150.4">23</text>
<text x="164.8" y="152.1">25</text>
<text x="164.8" y="153.8">27</text>
<text x="164.8" y="155.5">29</text>
<text x="173" y="150.4">24</text>
<text x="173" y="152.1">26</text>
<text x="173" y="153.8">28</text>
<text x="173" y="155.5">30</text>
<text x="46.4" y="160.6">C2</text>
<text x="84.3" y="160.6">T1</text>
<text x="130.6" y="160.6">13</text>
<text x="164.8" y="157.2">31</text>
<text x="164.8" y="158.9">33</text>
<text x="173" y="157.2">32</text>
<text x="173" y="158.9">34</text>
</g>
<g font-size="1.4" fill="#800000">
<text x="61.9" y="32.6">BOT17</text>
<text x="108.1" y="32.6">BOT16</text>
<text x="154.3" y="32.6">TOP14</text>
<text x="200.5" y="32.6">BOT19</text>
<text x="246.7" y="32.6">BOT11</text>
<text x="61.9" y="48">BOT18</text>
<text x="108.1" y="48">BOT12</text>
<text x="154.3" y="48">TOP18</text>
<text x="200.5" y="48">TOP8</text>
<text x="246.7" y="48">BOT15</text>
<text x="61.9" y="63.4">BOT9</text>
<text x="108.1" y="63.4">TOP12</text>
<text x="154.3" y="63.4">TOP1</text>
<text x="200.5" y="63.4">TOP16</text>
<text x="246.7" y="63.4">TOP7</text>
<text x="61.9" y="78.8">TOP15</text>
<text x="108.1" y="78.8">BOT6</text>
<text x="154.3" y="78.8">TOP17</text>
<text x="200.5" y="78.8">BOT1</text>
<text x="246.7" y="78.8">BOT14</text>
<text x="61.9" y="94.2">TOP13</text>
<text x="108.1" y="94.2">BOT3</text>
<text x="154.3" y="94.2">TOP6</text>
<text x="200.5" y="94.2">TOP3</text>
<text x="246.7" y="94.2">BOT4</text>
<text x="61.9" y="109.6">BOT5</text>
<text x="108.1" y="109.6">TOP5</text>
<text x="154.3" y="109.6">BOT2</text>
<text x="200.5" y="109.6">TOP2</text>
<text x="246.7" y="109.6">TOP4</text>
<text x="135.5" y="160.9">BOT13</text>
<text x="44.8" y="172.9">OUTLINE-SINGLE</text>
</g>
</svg>
